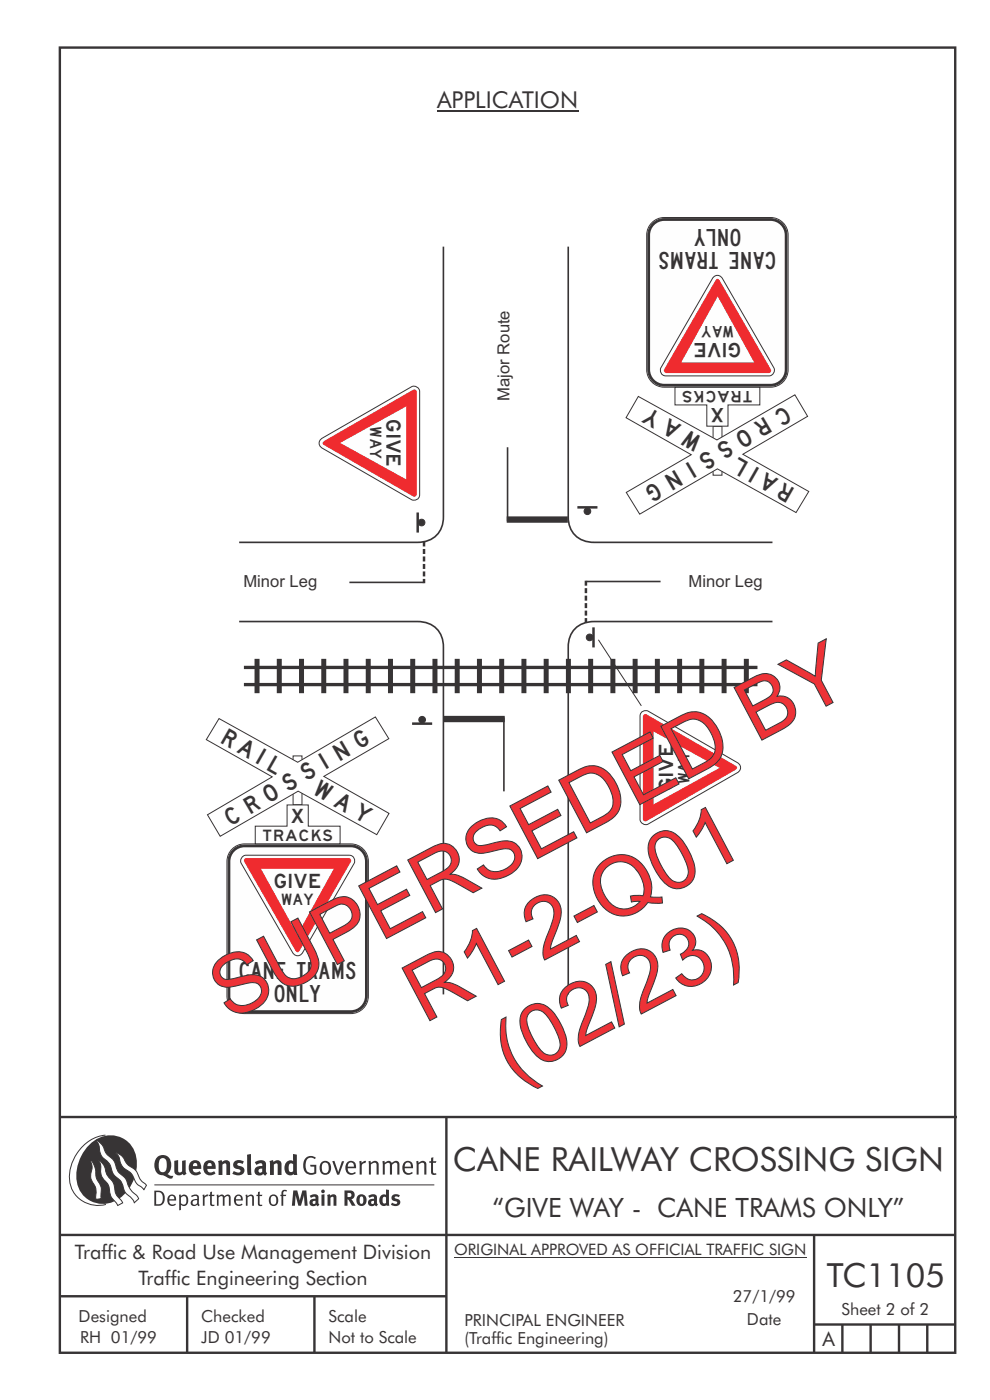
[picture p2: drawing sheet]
<svg xmlns="http://www.w3.org/2000/svg" width="210mm" height="297mm" viewBox="0 0 210 297" stroke-linecap="round" stroke-linejoin="round" font-family="sans-serif">
<g fill="none" stroke="#373435" stroke-width=".51">
<path d="M12.7 10.1h189.9v276.9h-189.9zM12.7 237h190.3M94.7 236.9v50.1M12.7 262h190M12.7 275h82M39.7 275v12M66.7 275v12M172.7 262v25M172.7 281h30M178.7 281v6M184.7 281v6M190.7 281v6"/>
<path d="M196.7 281v6"/>
</g>
<path d="M92.7 23.5h30" fill="none" stroke="#373435" stroke-width=".22"/>
<path d="M96.3 266.7h74.7" fill="none" stroke="#373435" stroke-width=".21"/>
<path d="M107.7 94.9v15.7M74.1 123.5h15.7M124.4 123.4h15.7M106.9 152.2v15.7" fill="none" stroke="#373435" stroke-width=".35"/>
<g fill="#373435" stroke="#373435" stroke-width=".21">
<circle cx="89.5" cy="152.7" r=".71"/>
<circle cx="124.6" cy="108.5" r=".71"/>
<circle cx="125.1" cy="135.2" r=".71"/>
<circle cx="89.4" cy="110.9" r=".71"/>
</g>
<path d="M88.6 108.7v4.3M122.5 107.6h4.2M125.9 133.1v4.2M87.4 153.5h4.3" fill="none" stroke="#373435" stroke-width=".53"/>
<path d="M107.5 110.2h13M94.1 152.5h13" fill="none" stroke="#373435" stroke-width="1.3" stroke-linecap="butt"/>
<path d="M89.9 114.9v8.8M124.3 132.2v-9" fill="none" stroke="#373435" stroke-width=".53" stroke-dasharray="1.1 .5" stroke-linecap="butt"/>
<g fill="none" stroke="#373435" stroke-width="1.1" stroke-linecap="butt">
<path d="M54.5 139.8v7.3M59.2 139.8v7.3M64 139.8v7.3M68.7 139.8v7.3M73.4 139.8v7.3M78.1 139.8v7.3M82.8 139.8v7.3M87.5 139.8v7.3M92.3 139.8v7.3M97 139.8v7.3M101.7 139.8v7.3M106.4 139.8v7.3"/>
<path d="M111.1 139.8v7.3M115.9 139.8v7.3M120.6 139.8v7.3M125.3 139.8v7.3M130 139.8v7.3M134.7 139.8v7.3M139.4 139.8v7.3M144.2 139.8v7.3M148.9 139.8v7.3M153.6 139.8v7.3M158.3 139.8v7.3"/>
</g>
<path d="M51.7 145.2h109M51.7 141.6h109" fill="none" stroke="#373435" stroke-width=".71" stroke-linecap="butt"/>
<path d="M136.1 151.1a1.3 1.3 0 0 1 1.3-.3l19.1 11a1.17 1.17 0 0 1 0 2.1l-19 10.9a1.21 1.21 0 0 1-1.7-1v-21.9z" fill-rule="evenodd" fill="#fefefe" stroke="#373435" stroke-width=".21"/>
<path d="M136.4 151.7l.7-.2 18.9 10.9a.47 .47 0 0 1 .3 .4 .47 .47 0 0 1-.2 .5l-19 10.9a.53 .53 0 0 1-.7-.4z" fill-rule="evenodd" fill="#ef2b2f"/>
<path d="M138.6 155.2l14 7.7-14 7.8z" fill-rule="evenodd" fill="#fefefe"/>
<path d="M68 93.2l19.3-11.2a1.21 1.21 0 0 1 1.7 1v22a1.2 1.2 0 0 1-1.6 1l-19.1-10.9a1.16 1.16 0 0 1-.3-1.9z" fill-rule="evenodd" fill="#fefefe" stroke="#373435" stroke-width=".21"/>
<path d="M68.7 93.6l19-10.9a.53 .53 0 0 1 .7 .4v21.8a.55 .55 0 0 1-.7 .4l-18.9-10.8a.47 .47 0 0 1-.3-.4 .47 .47 0 0 1 .2-.5z" fill-rule="evenodd" fill="#ef2b2f"/>
<path d="M72.2 94l14-7.8v15.5z" fill-rule="evenodd" fill="#fefefe"/>
<path d="M94.1 52.3v57.4a5.1 5.1 0 0 1-5.6 5.4h-37.8M120.5 52.3v57.4a5.1 5.1 0 0 0 5.6 5.4h37.8M50.7 131.9h37.8a5.1 5.1 0 0 1 5.6 5.3v73.8M163.9 131.9h-37.8a5.1 5.1 0 0 0-5.6 5.3v73.8" fill="none" stroke="#373435" stroke-width=".35"/>
<path d="M49.2 180.1a3.7 3.7 0 0 1 2.7-1.1h22.5a3.7 3.7 0 0 1 3.7 3.8v28.5a3.7 3.7 0 0 1-3.7 3.7h-22.5a3.7 3.7 0 0 1-3.8-3.7v-28.5a3.7 3.7 0 0 1 1.1-2.7z" fill="none" stroke="#373435" stroke-width=".21"/>
<path d="M49.4 180.3a3.5 3.5 0 0 1 2.5-1h22.5a3.5 3.5 0 0 1 3.5 3.5v28.5a3.5 3.5 0 0 1-3.5 3.5h-22.5a3.5 3.5 0 0 1-3.5-3.5v-28.5a3.5 3.5 0 0 1 1-2.5z" fill-rule="evenodd" fill="#373435" stroke="#373435" stroke-width=".21"/>
<path d="M50 180.4l1.2-.6 .7-.1h22.5a3 3 0 0 1 3 3.1v28.5a3 3 0 0 1-3 3h-22.5a3 3 0 0 1-3-3v-28.5a3 3 0 0 1 1.1-2.4z" fill-rule="evenodd" fill="#fefefe"/>
<path d="M51.4 181.8l.7-.4h22a1.2 1.2 0 0 1 1.1 1.7l-11 19a1.17 1.17 0 0 1-2.1 0l-10.9-19-.2-.4z" fill-rule="evenodd" fill="#fefefe" stroke="#373435" stroke-width=".21"/>
<path d="M52 182.1l22-.1a.55 .55 0 0 1 .5 .8l-10.9 18.8a.47 .47 0 0 1-.4 .4 .47 .47 0 0 1-.5-.3l-10.9-18.9z" fill-rule="evenodd" fill="#ef2b2f"/>
<path d="M55.3 184.3h15.5l-7.7 14z" fill-rule="evenodd" fill="#fefefe"/>
<path d="M46.5 152.4l16.6 9.3 16.5-9.6 2.9 4.6-13.8 8 13.8 7.9-2.6 4.5-16.7-9.3-16.5 9.6-2.7-4.5 13.7-8.1-13.9-7.9zM62.2 161.2v-.8h1.9v.8M64.1 168.3v2.4h-1.9v-2.2" fill="none" stroke="#373435" stroke-width=".21"/>
<path d="M54.1 175.3h6.8v-4.5h4.5v4.5h6.7v3.7h-18z" fill-rule="evenodd" fill="#fefefe" stroke="#373435" stroke-width=".21"/>
<path d="M138.3 47.2a3.7 3.7 0 0 1 2.6-1.1h22.6a3.7 3.7 0 0 1 3.7 3.8v28.5a3.7 3.7 0 0 1-3.7 3.7h-22.6a3.7 3.7 0 0 1-3.7-3.7v-28.5a3.7 3.7 0 0 1 1.1-2.7z" fill="none" stroke="#373435" stroke-width=".21"/>
<path d="M138.4 47.4a3.5 3.5 0 0 1 2.5-1h22.6a3.5 3.5 0 0 1 3.4 3.5v28.5a3.5 3.5 0 0 1-3.4 3.5h-22.6a3.5 3.5 0 0 1-3.5-3.5v-28.5a3.5 3.5 0 0 1 1-2.5z" fill-rule="evenodd" fill="#373435" stroke="#373435" stroke-width=".21"/>
<path d="M139 47.5l1.2-.6h.7h22.6a3 3 0 0 1 3 3v28.5a3 3 0 0 1-3 3h-22.6a3 3 0 0 1-3-3v-28.5a3 3 0 0 1 1.1-2.4z" fill-rule="evenodd" fill="#fefefe"/>
<path d="M151.4 58.7a1.17 1.17 0 0 1 1.8 .3l11 19.1a1.21 1.21 0 0 1-1 1.6h-22a1.2 1.2 0 0 1-1-1.6z" fill-rule="evenodd" fill="#fefefe" stroke="#373435" stroke-width=".21"/>
<path d="M152 59.2a.53 .53 0 0 1 .7 .3l10.8 18.9a.53 .53 0 0 1-.4 .7h-21.8a.55 .55 0 0 1-.5-.7z" fill-rule="evenodd" fill="#ef2b2f"/>
<path d="M152.2 62.9l7.8 14h-15.5z" fill-rule="evenodd" fill="#fefefe"/>
<path d="M135.4 84.1l16.7 9.2 16.5-9.5 2.7 4.5-13.7 8.1 14 7.9-2.7 4.4-16.7-9.2-16.5 9.6-2.9-4.6 13.8-8-13.8-7.9zM153.2 92.7v-2.3l-1.9 .1v2.4M151.3 100v.8h1.9v-.8" fill="none" stroke="#373435" stroke-width=".21"/>
<path d="M143.2 82.2h18v3.7h-6.8v4.5h-4.5v-4.5h-6.7z" fill-rule="evenodd" fill="#fefefe" stroke="#373435" stroke-width=".21"/>
<path d="M126.9 135.7l9.1 14" fill="none" stroke="#373435" stroke-width=".21"/>
<g fill="#373435">
<path d="M64.9 245.6a1.61 1.61 0 0 1 2.1 0l-.2 .3a1.17 1.17 0 0 0-1.4-.2 1.17 1.17 0 0 0-.6 1.3 1.42 1.42 0 0 0 1.2 1.8l.7-.1v-1.2h-.8l-.1-.4h1.3v1.8a1.82 1.82 0 0 1-2.2 0 1.82 1.82 0 0 1-.6-2.1l.2-.7z" fill-rule="evenodd"/>
<path d="M68.2 246.5a1.77 1.77 0 0 0 .4 2.7 1.39 1.39 0 0 0 1.4-.5 1.39 1.39 0 0 0 .2-1.5 1.19 1.19 0 0 0-2-.7zM68.5 246.8a.83 .83 0 0 1 1 .1 .83 .83 0 0 1 .2 .9 .75 .75 0 0 1-.6 1.1 .75 .75 0 0 1-.8-.9v-.9z" fill-rule="evenodd"/>
<path d="M70.5 246.3h.4l.8 2.4 .8-2.4h.5l-1.1 2.9h-.4z" fill-rule="evenodd"/>
<path d="M73.6 246.7a1.74 1.74 0 0 0 .5 2.5l.9-.1 .5-.2-.2-.3a.89 .89 0 0 1-1.1 .2 .89 .89 0 0 1-.4-1h1.7a1.15 1.15 0 0 0-.4-1.4 1.15 1.15 0 0 0-1.5 .3zM74 246.8a.67 .67 0 0 1 .8-.1 .67 .67 0 0 1 .3 .8h-1.3z" fill-rule="evenodd"/>
<path d="M76.2 246.4l.4-.1 .1 .4 .5-.4h.5l-.2 .5a.61 .61 0 0 0-.8 .6v1.8h-.4z" fill-rule="evenodd"/>
<path d="M78.1 246.4l.5-.1 .1 .4a.89 .89 0 0 1 .9-.4 .89 .89 0 0 1 .7 .7v2.2h-.4v-2.2l-.1-.2-.3-.1-.8 .3v2.2h-.4z" fill-rule="evenodd"/>
<path d="M81.1 246.4l.4-.1 .1 .4a.83 .83 0 0 1 .8-.4 .83 .83 0 0 1 .7 .4 .86 .86 0 0 1 .9-.4 .86 .86 0 0 1 .7 .7v2.2h-.4l-.1-2.4a.5 .5 0 0 0-.8 .1l-.2 .2v2.1h-.5v-2.3l-.4-.2-.7 .3v2.2h-.4z" fill-rule="evenodd"/>
<path d="M85.7 246.7a1.74 1.74 0 0 0 .5 2.5l.9-.1 .5-.2-.2-.3a.89 .89 0 0 1-1.1 .2 .89 .89 0 0 1-.4-1h1.7a1.15 1.15 0 0 0-.5-1.4 1.15 1.15 0 0 0-1.4 .3zM86 246.8a.67 .67 0 0 1 .9-.1 .67 .67 0 0 1 .3 .8h-1.3z" fill-rule="evenodd"/>
<path d="M88.3 246.4l.4-.1 .1 .4a.89 .89 0 0 1 .9-.4 .89 .89 0 0 1 .7 .7v2.2h-.4v-2.2l-.1-.2-.3-.1-.8 .3v2.2h-.4z" fill-rule="evenodd"/>
<path d="M91.5 245.6l.4-.1v.8h.7l-.2 .4h-.5v2.1l.1 .1h.5l.1 .3a.71 .71 0 0 1-1.2-.6v-1.9h-.3v-.4h.3z" fill-rule="evenodd"/>
<path d="M37 246.3l.8-.2v2a.46 .46 0 0 0 .2 .6 .46 .46 0 0 0 .6-.2v-2.2l.8-.2v2.4l.2 .5-.6 .3-.2-.3a1.03 1.03 0 0 1-1.2 .3 1.03 1.03 0 0 1-.6-1.1z" fill-rule="evenodd"/>
<path d="M40.4 246.5a1.64 1.64 0 0 0 0 2.3 1.64 1.64 0 0 0 2.3 .1l-.4-.4a.78 .78 0 0 1-.9 .2 .78 .78 0 0 1-.5-.7h1.8a1.37 1.37 0 0 0-.6-1.7 1.37 1.37 0 0 0-1.7 .2zM41 246.9a.48 .48 0 0 1 .7-.1 .48 .48 0 0 1 .2 .6h-1z" fill-rule="evenodd"/>
<path d="M43.5 246.5a1.65 1.65 0 0 0-.2 2 1.65 1.65 0 0 0 1.9 .7l.5-.3-.3-.4a.78 .78 0 0 1-.9 .3 .78 .78 0 0 1-.5-.8h1.8a1.37 1.37 0 0 0-.6-1.7 1.37 1.37 0 0 0-1.7 .2zM44.1 246.9a.48 .48 0 0 1 .6-.1 .48 .48 0 0 1 .2 .6h-.9z" fill-rule="evenodd"/>
<path d="M46.3 246.3l.7-.2 .1 .4a.95 .95 0 0 1 1-.3 .95 .95 0 0 1 .7 .8v2.3h-.8v-2.3l-.3-.2-.5 .3v2.2h-.8z" fill-rule="evenodd"/>
<path d="M49.7 246.5a1.73 1.73 0 0 1 2-.1l-.2 .5-.6-.2a.42 .42 0 0 0-.6 .3l.2 .2a1.23 1.23 0 0 1 1.4 1.1 1.47 1.47 0 0 1-2.3 .9l-.3-.2 .3-.6 .7 .3a.47 .47 0 0 0 .7-.3 .87 .87 0 0 0-1-.5l-.4-.2-.1-.4z" fill-rule="evenodd"/>
<path d="M54.1 246.5l.3 .6 .3-.2a.62 .62 0 0 1 .9 .1v.4a1.21 1.21 0 0 0-1.3 .3 1.21 1.21 0 0 0-.2 1.3 1.19 1.19 0 0 0 1.7 0l.5 .4 .4-.5-.3-.3v-1.4a.96 .96 0 0 0-1.3-1.1zM55 248l.6-.1v.7a.43 .43 0 0 1-.6 .1 .43 .43 0 0 1 0-.7z" fill-rule="evenodd"/>
<path d="M57.2 246.3l.7-.2 .1 .4a.95 .95 0 0 1 1-.3 .95 .95 0 0 1 .7 .8v2.3h-.8v-2.3l-.3-.2-.5 .3v2.2h-.8z" fill-rule="evenodd"/>
<path d="M62.2 244.8v1.5a1.29 1.29 0 0 0-1.4 .2 1.29 1.29 0 0 0-.5 1.3 1.24 1.24 0 0 0 .5 1.3 1.24 1.24 0 0 0 1.5 0l.1 .2h.7l-.1-4.4zM61.5 246.9l.4-.1 .3 .2v1.5l-.3 .1a.48 .48 0 0 1-.6-.4 1.52 1.52 0 0 1 .2-1.3z" fill-rule="evenodd"/>
<path d="M52.4 245l.8-.2 .2 4.5h-.8l-.1-.2z" fill-rule="evenodd"/>
</g>
<path d="M22.4 240.8a9 9 0 0 0-7.4 10.9 6.2 6.2 0 0 0 7.5 3.8M32.7 251.4h59.4" fill="none" stroke="#373435" stroke-width=".21"/>
<path d="M19.1 242.7a5.7 5.7 0 0 1 6.5-1.4 5.7 5.7 0 0 1 3.4 5.7 8.6 8.6 0 0 1-6.2 8.3 5.7 5.7 0 0 1-6.5-7 9.9 9.9 0 0 1 2.8-5.6z" fill-rule="evenodd" fill="#373435"/>
<path d="M24.4 244.5a3.1 3.1 0 0 1 2.3 2.2l.8 .7a3.2 3.2 0 0 1 2 2.4l.4 .6 1.2 1.1-.6 .9-.2-.3a3.5 3.5 0 0 1-1.9-2.1 3.8 3.8 0 0 0-2.1-2.2 3.5 3.5 0 0 1-1-2.2zM20.4 241.9a3.4 3.4 0 0 1 1.9 2.4l.7 .9a3.3 3.3 0 0 1 1.7 2.6 4.4 4.4 0 0 0 1.7 2l.3 .3a6.1 6.1 0 0 0 2.5 3.7l.2 .5-.9 .9a6.1 6.1 0 0 0-1.9-2.3l-.4-.7a3.6 3.6 0 0 0-1.9-2.8l-.6-1a3.6 3.6 0 0 0-1.9-2.8 3.7 3.7 0 0 1-.8-2.4zM21 246.1a3.4 3.4 0 0 1 1.5 2.7l.6 1a3.8 3.8 0 0 1 1.4 3.1l.3 .7 1.2 1.6-1 .5-.5-.7a3.2 3.2 0 0 1-1.3-2.8 4.3 4.3 0 0 0-1.4-2.2 4.7 4.7 0 0 1-.5-3zM19.2 246.1a5.1 5.1 0 0 1 1.2 3.7l.3 .7a3.1 3.1 0 0 1 .7 2.9l.1 .9-1.1 .2-.1-.8a3.5 3.5 0 0 0-.9-3.3 3.6 3.6 0 0 1 .1-2.5z" fill-rule="evenodd" fill="#fefefe" stroke="#373435" stroke-width=".21"/>
<g fill="#373435">
<path d="M33.4 245.5a2.51 2.51 0 0 0 .4 3.7l.8 .1a2.78 2.78 0 0 0 2 .7l.2-.6h-.6l-.7-.3a2.56 2.56 0 0 0 0-3.8 1.83 1.83 0 0 0-2.1 .2zM34 245.8a.87 .87 0 0 1 1 .1 .87 .87 0 0 1 .4 .9v.4a1.17 1.17 0 0 1-.9 1.5l-.3-.1a2.38 2.38 0 0 1-.2-2.8z" fill-rule="evenodd"/>
<path d="M33.1 252.9v2.6a1.12 1.12 0 0 0 1.2-.3 1.12 1.12 0 0 0 .2-1.2l-.1-.5-.3-.5zM32.7 252.6h1.1a1.67 1.67 0 0 1 1.2 1.6 1.67 1.67 0 0 1-1.3 1.6h-1zM36.1 253.9l-.2 .5h1.1a.55 .55 0 0 0-.3-.6 .55 .55 0 0 0-.6 .1zM35.8 253.7a.95 .95 0 0 1 1.2-.1 .95 .95 0 0 1 .4 1.1h-1.5a.72 .72 0 0 0 .4 .8 .72 .72 0 0 0 .9-.2l.1 .3a1.15 1.15 0 0 1-1.5 0 1.15 1.15 0 0 1-.2-1.5zM38.4 254.1v1.1a.7 .7 0 0 0 .9 .2 .7 .7 0 0 0 .2-.9 .61 .61 0 0 0-.4-.7 .61 .61 0 0 0-.7 .3zM38 253.5l.3-.1 .1 .4a.95 .95 0 0 1 1.2-.2 .95 .95 0 0 1 .3 1.2 .92 .92 0 0 1-.5 .9 .92 .92 0 0 1-1-.1v1.1l-.4 .1zM40.9 254.8a.5 .5 0 0 0 .2 .8 .5 .5 0 0 0 .7-.4v-.6zM40.5 253.7a1 1 0 0 1 1.7 .3v1.4l.2 .2-.2 .3-.3-.4a.78 .78 0 0 1-1.4 0 .78 .78 0 0 1 .8-1.1h.5a.58 .58 0 0 0-.3-.7 .58 .58 0 0 0-.7 .2zM43 253.5l.3-.1 .1 .4 .3-.3 .5-.1-.2 .4a.52 .52 0 0 0-.6 .5v1.5h-.4zM44.6 252.9l.4-.1-.1 .7h.6l-.1 .2h-.5v1.5a.35 .35 0 0 0 .6 .3v.3a.57 .57 0 0 1-.6 .1 .57 .57 0 0 1-.3-.6v-1.6h-.3v-.2h.3zM45.9 253.5l.4-.1 .1 .4 .2-.2a.64 .64 0 0 1 1 .2 .7 .7 0 0 1 .8-.4 .7 .7 0 0 1 .5 .6v1.8h-.4v-1.7l-.2-.4-.7 .4v1.7h-.3v-1.7a.38 .38 0 0 0-.3-.4 .38 .38 0 0 0-.5 .2l-.1 .2v1.7h-.4zM50.2 253.9l-.2 .5h1.1a.55 .55 0 0 0-.2-.6 .55 .55 0 0 0-.7 .1zM49.9 253.7a.95 .95 0 0 1 1.2-.1 .95 .95 0 0 1 .4 1.1h-1.5a.72 .72 0 0 0 .4 .8 .72 .72 0 0 0 .9-.2l.1 .3a1.15 1.15 0 0 1-1.5 0 1.15 1.15 0 0 1-.2-1.5zM52.1 253.5l.3-.1 .1 .4a.72 .72 0 0 1 .8-.4 .72 .72 0 0 1 .6 .6v1.8h-.4v-1.6a.45 .45 0 0 0-.3-.5 .45 .45 0 0 0-.5 .2l-.2 .2v1.7h-.3zM54.7 252.9l.4-.1v.7h.6l-.1 .2h-.5v1.5a.35 .35 0 0 0 .5 .3v.3a.57 .57 0 0 1-.6 .1 .57 .57 0 0 1-.3-.6v-1.6h-.3v-.2h.3zM57.6 253.8l-.2 .8a.65 .65 0 0 0 .3 .8 .65 .65 0 0 0 .8-.2l.1-.1a.93 .93 0 0 0-.7-1.4zM57.3 253.7a1.12 1.12 0 0 1 1.4 0 1.12 1.12 0 0 1 .2 1.5 1.01 1.01 0 0 1-1.2 .6 1.01 1.01 0 0 1-.7-1.2zM59.9 252.6l.5-.2 .5 .1-.2 .3-.3-.1-.3 .2v.6h.6l-.1 .2h-.5v2.1h-.4v-2.1h-.2v-.2h.2zM62.2 252.5l-.3 3.3h.7l.1-2.3 .6 2.3h.5l.7-2.3 .1 2.3h.7l-.3-3.3h-.9l-.5 2.2-.5-2.2zM65.7 253.7l.3 .4a.51 .51 0 0 1 .5-.3 .51 .51 0 0 1 .4 .4v.1a.88 .88 0 0 0-1.1 .3 .88 .88 0 0 0 .2 1.2 .9 .9 0 0 0 1.1-.2l.3 .3 .4-.4-.3-.3v-1a.87 .87 0 0 0-.4-.9 .87 .87 0 0 0-1 .2zM66.4 254.8l.5-.1v.6l-.1 .1h-.3l-.2-.2zM68.2 253.4v2.4h.6v-2.5zM68.1 252.7a.4 .4 0 0 0 .8 0 .4 .4 0 0 0-.8 0zM69.4 253.5l.1 2.3h.6v-1.7a.33 .33 0 0 1 .4-.2 .33 .33 0 0 1 .2 .3v1.6h.7v-1.8a.75 .75 0 0 0-.6-.6 .75 .75 0 0 0-.8 .2v-.3zM73.1 252.5v3.3h.6v-1.4l.3 .3 .7 1.1h.7l-.9-1.4a.94 .94 0 0 0 .7-1 .94 .94 0 0 0-.9-.9zM73.7 253.1a.51 .51 0 0 1 .7 .1 .51 .51 0 0 1-.1 .7h-.6zM75.9 253.7a1.19 1.19 0 0 0-.1 1.7 1.19 1.19 0 0 0 1.7 0 1.19 1.19 0 0 0 0-1.6 1.19 1.19 0 0 0-1.6-.1zM76.5 253.9l.2-.1a.99 .99 0 0 1 0 1.6 1.06 1.06 0 0 1-.2-1.5zM78.1 253.7l.3 .4a.51 .51 0 0 1 .5-.3 .51 .51 0 0 1 .4 .4v.1a.88 .88 0 0 0-1.1 .3 .88 .88 0 0 0 .2 1.2 .9 .9 0 0 0 1.1-.2l.3 .3 .4-.4-.2-.3v-1a.87 .87 0 0 0-.5-.9 .87 .87 0 0 0-1 .2zM78.9 254.8l.4-.1v.6l-.1 .1h-.3l-.2-.2zM81.9 252.3v1.2a1.2 1.2 0 0 0-1.4 .6 1.2 1.2 0 0 0 .2 1.4l.5 .3 .8-.1v.1h.6l-.1-3.4zM81.4 253.9l.5 .1-.1 1.2a.46 .46 0 0 1-.5 0 .46 .46 0 0 1-.2-.6zM83.3 253.5a.79 .79 0 0 0-.2 1 .79 .79 0 0 0 1 .4 .33 .33 0 0 1 0 .5 .33 .33 0 0 1-.5-.1l-.5-.2-.2 .5a1.15 1.15 0 0 0 1.2 .3 1.15 1.15 0 0 0 .8-1 1.49 1.49 0 0 0-1.2-.8 .4 .4 0 0 1 .3-.3 .4 .4 0 0 1 .4 .1l.2 .1 .2-.4a1.47 1.47 0 0 0-1.5-.1z" fill-rule="evenodd"/>
</g>
<g font-size="17.6" fill="#ed3237">
<text x="48.7" y="216.7" transform="rotate(-28 48.7 216.7)">SUPERSEDED BY</text>
<text x="90" y="217.2" transform="rotate(-28 90 217.2)">R1-2-Q01</text>
<text x="108.7" y="229.6" transform="rotate(-28 108.7 229.6)">(02/23)</text>
</g>
<g font-size="7.1" fill="#373435">
<text x="96.1" y="248.4">CANE RAILWAY CROSSING SIGN</text>
<text x="175.4" y="273.1">TC1105</text>
</g>
<text font-size="5.6" fill="#373435" x="104.5" y="258.1">“GIVE WAY - CANE TRAMS ONLY”</text>
<text font-size="4.9" fill="#373435" x="92.7" y="22.9">APPLICATION</text>
<g font-size="4.2" fill="#373435">
<text x="15.9" y="267">Traffic &amp; Road Use Management Division</text>
<text x="29.4" y="272.6">Traffic Engineering Section</text>
<text x="174.5" y="285.5">A</text>
</g>
<g font-size="3.6" fill="#373435">
<text x="157" y="48.5" transform="rotate(-180 157 48.5)">ONLY</text>
<text x="164.5" y="53.5" transform="rotate(-180 164.5 53.5)">CANE TRAMS</text>
<text x="166.2" y="86" transform="rotate(150 166.2 86)">C R O S S I N G</text>
<text x="148.9" y="92.7" transform="rotate(-150 148.9 92.7)">W A Y</text>
<text x="168.5" y="103.5" transform="rotate(-150 168.5 103.5)">RA I L</text>
<text x="46.8" y="157.7" transform="rotate(30 46.8 157.7)">RA I L</text>
<text x="66.4" y="168.5" transform="rotate(30 66.4 168.5)">W A Y</text>
<text x="49.1" y="175.1" transform="rotate(-30 49.1 175.1)">C R O S S I N G</text>
<text x="50.9" y="207.7">CANE TRAMS</text>
<text x="58.3" y="212.6">ONLY</text>
</g>
<g font-size="3.5" fill="#373435">
<text x="108.1" y="85" transform="rotate(-90 108.1 85)">Major Route</text>
<text x="51.6" y="124.5">Minor Leg</text>
<text x="146.1" y="124.5">Minor Leg</text>
<text x="16.7" y="280.4">Designed</text>
<text x="42.7" y="280.4">Checked</text>
<text x="69.7" y="280.4">Scale</text>
<text x="98.5" y="281.3">PRINCIPAL ENGINEER</text>
<text x="155.4" y="276.2">27/1/99</text>
<text x="158.5" y="281">Date</text>
<text x="178.5" y="279">Sheet 2 of 2</text>
<text x="17" y="284.8">RH 01/99</text>
<text x="42.7" y="284.8">JD 01/99</text>
<text x="69.7" y="285">Not to Scale</text>
<text x="98.5" y="285.1">(Traffic Engineering)</text>
</g>
<text font-size="3.4" fill="#373435" x="96.3" y="266.3">ORIGINAL APPROVED AS OFFICIAL TRAFFIC SIGN</text>
<g font-size="3" fill="#373435">
<text x="157" y="72.7" transform="rotate(-180 157 72.7)">GIVE</text>
<text x="82" y="89.2" transform="rotate(90 82 89.2)">GIVE</text>
<text x="153.5" y="86.6" transform="rotate(-180 153.5 86.6)">X</text>
<text x="142.8" y="167.7" transform="rotate(-90 142.8 167.7)">GIVE</text>
<text x="61.8" y="174.5">X</text>
<text x="58.3" y="188.5">GIVE</text>
</g>
<g font-size="2.4" fill="#373435">
<text x="155.5" y="69.3" transform="rotate(-180 155.5 69.3)">WAY</text>
<text x="159.5" y="82.8" transform="rotate(-180 159.5 82.8)">TRACKS</text>
<text x="78.5" y="90.7" transform="rotate(90 78.5 90.7)">WAY</text>
<text x="146.3" y="166.2" transform="rotate(-90 146.3 166.2)">WAY</text>
<text x="55.8" y="178.3">TRACKS</text>
<text x="59.8" y="191.9">WAY</text>
</g>
</svg>
